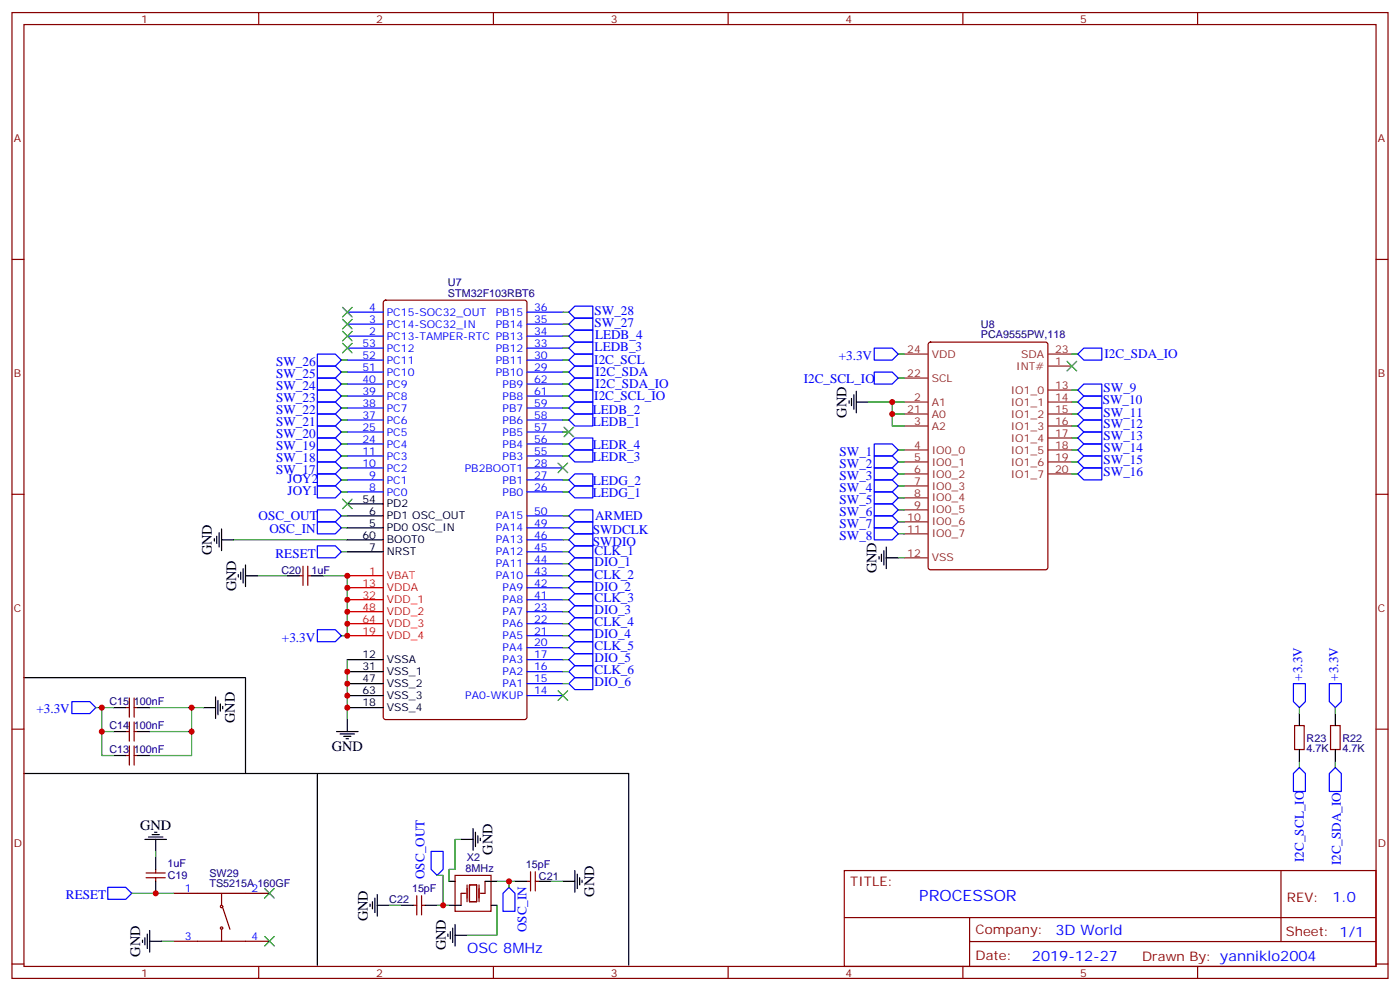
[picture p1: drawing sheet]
<svg xmlns="http://www.w3.org/2000/svg" width="412mm" height="292mm" viewBox="0 0 412 292" stroke-linecap="round" stroke-linejoin="round" font-family="sans-serif">
<path d="M7.1 199.5h65.2v28.2M7.1 227.7h86.4v56.5M93.5 227.7h91.7v56.5" fill="none" stroke="#000" stroke-width=".35"/>
<g fill="none" stroke="#870000" stroke-width=".35">
<path d="M3.5 3.7h405.4v284.3h-405.4zM7.1 7.2h398.2v277.3h-398.2zM76.2 3.7v3.5M145.3 3.7v3.5M214.5 3.7v3.5M283.6 3.7v3.5M352.8 3.7v3.5M3.5 76.4h3.6M405.3 76.4h3.6M3.5 145.5h3.6M405.3 145.5h3.6M3.5 214.7h3.6"/>
<path d="M405.3 214.7h3.6M248.7 256.3h156.6v28.2h-156.6zM377.3 256.3v20.9M248.7 270.1h156.5M285.6 277.2h119.6M285.6 270.1v14.2M3.5 283.8h3.6M76.2 284.5v3.5M145.3 284.5v3.5M214.5 284.5v3.5M283.6 284.5v3.5M352.8 284.5v3.5"/>
<path d="M405.3 283.8h3.6"/>
</g>
<path d="M113.1 88.6l.5-.2h40.9l.7 .4v122.3l-.4 .7h-41.2l-.7-.4v-122.3z" fill="#fff" stroke="#800000" stroke-width=".35"/>
<path d="M102.3 169.5h10.6M102.3 173h10.6M102.3 176.6h10.6M102.3 187.1h10.6M102.3 180.1h10.6M102.3 183.6h10.6" fill="none" stroke="#f00" stroke-width=".35"/>
<g fill="none" stroke="#00f" stroke-width=".35">
<path d="M102.3 99h10.6M102.3 95.4h10.6M102.3 91.9h10.6M155.2 99h10.6M155.2 95.4h10.6M155.2 91.9h10.6M167.6 99l1.7-1.8h5.3v3.5h-5.3zM167.6 95.4l1.7-1.7h5.3v3.5h-5.3zM167.6 91.9l1.7-1.8h5.3v3.6h-5.3zM93.5 118.4h5.3l1.7 1.7-1.7 1.8h-5.3zM93.5 114.8h5.3l1.7 1.8-1.7 1.8h-5.3zM93.5 111.3h5.3l1.7 1.8-1.7 1.7h-5.3z"/>
<path d="M93.5 107.8h5.3l1.7 1.7-1.7 1.8h-5.3zM93.5 104.2h5.3l1.7 1.8-1.7 1.8h-5.3zM102.3 109.5h10.6M102.3 106h10.6M102.3 102.5h10.6M102.3 116.6h10.6M102.3 113.1h10.6M155.2 109.5h10.6M155.2 106h10.6M155.2 102.5h10.6M155.2 116.6h10.6M155.2 113.1h10.6"/>
<path d="M167.6 116.6l1.7-1.8h5.3v3.6h-5.3zM167.6 113.1l1.7-1.8h5.3v3.5h-5.3zM167.6 106l1.7-1.8h5.3v3.6h-5.3zM167.6 109.5l1.7-1.7h5.3v3.5h-5.3zM167.6 102.5l1.7-1.8h5.3v3.5h-5.3zM257.5 109.5h5.3l1.8 1.8-1.8 1.8h-5.3zM257.5 102.5h5.3l1.8 1.7-1.8 1.8h-5.3zM317.5 104.2l1.8-1.7h5.3v3.5h-5.3zM317.5 114.8l1.8-1.7h5.3v3.5h-5.3zM317.5 118.4l1.8-1.8h5.3v3.5h-5.3zM93.5 139.5h5.3l1.7 1.8-1.7 1.8h-5.3zM93.5 136h5.3l1.7 1.8-1.7 1.7h-5.3z"/>
<path d="M93.5 132.5h5.3l1.7 1.7-1.7 1.8h-5.3zM93.5 128.9h5.3l1.7 1.8-1.7 1.8h-5.3zM93.5 125.4h5.3l1.7 1.8-1.7 1.7h-5.3zM93.5 121.9h5.3l1.7 1.7-1.7 1.8h-5.3zM102.3 137.8h10.6M102.3 134.2h10.6M102.3 130.7h10.6M102.3 127.2h10.6M102.3 123.6h10.6M102.3 120.1h10.6M155.2 137.8h10.6M155.2 134.2h10.6"/>
<path d="M155.2 130.7h10.6M155.2 127.2h10.6M155.2 123.6h10.6M155.2 120.1h10.6M167.6 134.2l1.7-1.7h5.3v3.5h-5.3zM167.6 130.7l1.7-1.8h5.3v3.6h-5.3zM167.6 123.6l1.7-1.7h5.3v3.5h-5.3zM167.6 120.1l1.7-1.7h5.3v3.5h-5.3zM257.5 130.7h5.3l1.8 1.8-1.8 1.7h-5.3zM257.5 134.2h5.3l1.8 1.8-1.8 1.8h-5.3zM257.5 137.8h5.3l1.8 1.7-1.8 1.8h-5.3zM317.5 121.9l1.8-1.8h5.3v3.5h-5.3z"/>
<path d="M317.5 125.4l1.8-1.8h5.3v3.6h-5.3zM317.5 128.9l1.8-1.7h5.3v3.5h-5.3zM317.5 132.5l1.8-1.8h5.3v3.5h-5.3zM317.5 136l1.8-1.8h5.3v3.6h-5.3zM317.5 139.5l1.8-1.7h5.3v3.5h-5.3zM93.5 153.6h5.3l1.7 1.8-1.7 1.8h-5.3zM93.5 150.1h5.3l1.7 1.8-1.7 1.7h-5.3zM93.5 143.1h5.3l1.7 1.7-1.7 1.8h-5.3zM102.3 144.8h10.6M102.3 141.3h10.6M155.2 144.8h10.6M155.2 141.3h10.6"/>
<path d="M155.2 158.9h10.6M155.2 155.4h10.6M155.2 151.9h10.6M167.6 155.4l1.7-1.8h5.3v3.6h-5.3zM167.6 158.9l1.7-1.7h5.3v3.5h-5.3zM167.6 151.9l1.7-1.8h5.3v3.5h-5.3zM167.6 144.8l1.7-1.7h5.3v3.5h-5.3zM167.6 141.3l1.7-1.8h5.3v3.6h-5.3zM257.5 141.3h5.3l1.8 1.8-1.8 1.7h-5.3zM257.5 144.8h5.3l1.8 1.8-1.8 1.7h-5.3zM257.5 148.3h5.3l1.8 1.8-1.8 1.8h-5.3zM257.5 151.9h5.3l1.8 1.7-1.8 1.8h-5.3z"/>
<path d="M257.5 155.4h5.3l1.8 1.8-1.8 1.7h-5.3zM93.5 160.7h5.3l1.7 1.8-1.7 1.7h-5.3zM155.2 176.6h10.6M155.2 173h10.6M155.2 169.5h10.6M155.2 166h10.6M155.2 162.5h10.6M167.6 162.5l1.7-1.8h5.3v3.5h-5.3zM167.6 166l1.7-1.8h5.3v3.5h-5.3zM167.6 169.5l1.7-1.8h5.3v3.6h-5.3zM167.6 173l1.7-1.7h5.3v3.5h-5.3zM167.6 176.6l1.7-1.8h5.3v3.5h-5.3z"/>
<path d="M169.3 178.3h5.3v3.6h-5.3l-1.7-1.8zM93.5 185.4h5.3l1.7 1.7-1.7 1.8h-5.3zM155.2 197.7h10.6M155.2 194.2h10.6M155.2 190.7h10.6M155.2 187.1h10.6M155.2 183.6h10.6M155.2 180.1h10.6M167.6 183.6l1.7-1.7h5.3v3.5h-5.3zM167.6 190.7l1.7-1.8h5.3v3.5h-5.3zM167.6 194.2l1.7-1.8h5.3v3.6h-5.3zM167.6 197.7l1.7-1.7h5.3v3.5h-5.3z"/>
<path d="M169.3 185.4h5.3v3.5h-5.3l-1.7-1.8zM21.2 206.6h5.3l1.7 1.7-1.7 1.8h-5.3zM155.2 204.8h10.6M155.2 201.3h10.6M167.6 201.3l1.7-1.8h5.3v3.5h-5.3zM381 201.3h3.5v5.3l-1.7 1.7-1.8-1.7zM391.6 201.3h3.5v5.3l-1.8 1.7-1.7-1.7zM382.8 226l1.7 1.7v5.3h-3.5v-5.3zM393.3 226l1.8 1.7v5.3h-3.5v-5.3zM127 250.6h3.5v5.3l-1.7 1.8-1.8-1.8zM31.7 261.2h5.3l1.8 1.8-1.8 1.8h-5.3zM149.9 261.2l1.8 1.8v5.3h-3.5v-5.3z"/>
</g>
<g fill="none" stroke="#000" stroke-width=".35">
<path d="M250.1 118v.7M250.8 117.3v2.1M251.5 116.2v4.3M252.2 118.4h3.6M252.2 115.2v6.3M63.1 158.6v.7M63.9 157.9v2.1M64.6 156.8v4.2M65.3 158.9h3.5M65.3 155.8v6.3M102.3 155.4h10.6M102.3 151.9h10.6"/>
<path d="M102.3 148.3h10.6M102.3 158.9h10.6M70.2 169.2v.7M70.9 168.5v2.1M71.6 167.4v4.2M72.3 169.5h3.5M72.3 166.3v6.4M84.7 169.5h3.5M91.7 169.5h3.5M102.3 162.5h10.6M258.9 163.9v.7M259.6 163.2v2.1"/>
<path d="M260.3 162.1v4.2M261.1 164.2h3.5M261.1 161v6.4M102.3 194.2h10.6M102.3 197.7h10.6M33.5 208.3h3.5M33.5 215.4h3.5M40.6 208.3h3.5M40.6 215.4h3.5M60 208.3h3.5M63.5 205.1v6.4M64.2 206.2v4.2"/>
<path d="M64.9 207.3v2.1M65.6 208v.7M99.1 215.4h6.4M100.2 216.1h4.2M101.2 216.8h2.2M102 217.5h.7M102.3 208.3h10.6M102.3 201.3h10.6M102.3 204.8h10.6M102.3 211.8v3.6M382.8 210.1v3.5M393.3 210.1v3.5"/>
<path d="M33.5 222.4h3.5M40.6 222.4h3.5M382.8 220.7v3.5M393.3 220.7v3.5M42.7 247.1h6.3M43.7 246.4h4.3M44.8 245.7h2.1M45.5 245h.7M45.9 247.1v3.5M45.9 252.4v3.5M45.9 259.5v3.5M132.3 259.5h1.8"/>
<path d="M135.8 247.1h3.5M139.3 243.9v6.4M140.1 245v4.2M140.8 246.1v2.1M141.5 246.8v.7M142.9 259.5h3.5M151.7 259.5h3.5M158.7 259.5h3.6M165.8 259.5h3.5M169.3 256.3v6.3M170 257.4v4.2M170.7 258.4v2.1"/>
<path d="M171.4 259.1v.7M42 276.8v.7M42.7 276v2.2M43.4 275v4.2M44.1 277.1h3.5M44.1 273.9v6.4M109 266.2v.7M109.7 265.5v2.1M110.4 264.4v4.2M111.1 266.5h3.6M111.1 263.3v6.4M118.2 266.5h3.5"/>
<path d="M125.2 266.5h3.6M131.9 275v.7M132.3 266.5h3.5M132.6 274.3v2.1M133.3 273.2v4.3M134.1 275.3h3.5M134.1 272.2v6.3M144.6 266.5h1.8"/>
</g>
<g fill="none" stroke="#870000" stroke-width=".35">
<path d="M273.6 100.9l.5-.2h33.9l.6 .4 .1 65.9-.5 .7h-34.1l-.6-.4-.1-65.9zM88.2 169.5h1.1M89.3 166.7v5.6M90.7 166.7v5.6M90.7 169.5h1M37 215.4h1.1M37 208.3h1.1M38.1 205.5v5.6M38.1 212.5v5.7M38.1 219.6v5.6M39.5 205.5v5.6M39.5 212.5v5.7"/>
<path d="M39.5 219.6v5.6M39.5 215.4h1.1M39.5 208.3h1.1M381.4 213.6h2.8v7.1h-2.8zM391.9 213.6h2.9v7.1h-2.9zM37 222.4h1.1M39.5 222.4h1.1M43 258.4h5.7M43 257h5.7M45.9 255.9v1.1M45.9 258.4v1.1M134.1 257.7h10.5v10.6h-10.5z"/>
<path d="M142.9 259.5v3.5h-1.4M155.2 259.5h1.1M156.3 256.6v5.7M157.7 256.6v5.7M157.7 259.5h1M51.2 263h28.2M51.2 277.1h28.2M65.3 263v3.5M65.3 273.6v3.5M65.6 267.2l2.1 6.4M121.7 266.5h1.1M122.8 263.7v5.6"/>
<path d="M124.2 263.7v5.6M124.2 266.5h1M137.2 263h-1.4v3.5M137.6 260.5v5M138.3 260.5h2.1v5h-2.1zM141.1 260.5v5"/>
<circle cx="65.3" cy="266.9" r=".35"/>
<circle cx="65.3" cy="273.2" r=".35"/>
</g>
<g fill="none" stroke="#8c2424" stroke-width=".35">
<path d="M266.3 104.2h7.1M266.3 111.3h7.1M266.3 118.4h7.1M308.7 104.2h7M308.7 118.4h7M308.7 107.8h7M308.7 114.8h7M266.3 121.9h7.1M266.3 125.4h7.1M266.3 132.5h7.1M266.3 136h7.1M266.3 139.5h7.1"/>
<path d="M308.7 121.9h7M308.7 125.4h7M308.7 132.5h7M308.7 136h7M308.7 139.5h7M308.7 128.9h7M266.3 143.1h7.1M266.3 146.6h7.1M266.3 150.1h7.1M266.3 153.6h7.1M266.3 157.2h7.1M266.3 164.2h7.1"/>
</g>
<g fill="none" stroke="#008700" stroke-width=".35">
<path d="M165.8 99h1.8M165.8 91.9h1.8M165.8 95.4h1.8M100.5 113.1h1.8M100.5 116.6h1.8M100.5 106h1.8M100.5 109.5h1.8M165.8 113.1h1.8M165.8 116.6h1.8M165.8 106h1.8M165.8 109.5h1.8M165.8 102.5h1.8"/>
<path d="M255.8 118.4h10.5M262.8 118.4v7h3.5M264.6 104.2h1.7M264.6 111.3h1.7M315.7 104.2h1.8M315.7 118.4h1.8M315.7 114.8h1.8M100.5 134.2h1.8M100.5 130.7h1.8M100.5 127.2h1.8M100.5 123.6h1.8M100.5 120.1h1.8"/>
<path d="M100.5 137.8h1.8M165.8 134.2h1.8M165.8 130.7h1.8M165.8 127.2h1.8M165.8 123.6h1.8M165.8 120.1h1.8M262.8 121.9h3.5M264.6 132.5h1.7M264.6 136h1.7M264.6 139.5h1.7M315.7 121.9h1.8M315.7 132.5h1.8"/>
<path d="M315.7 136h1.8M315.7 139.5h1.8M315.7 125.4h1.8M315.7 128.9h1.8M68.8 158.9h33.5M100.5 155.4h1.8M100.5 151.9h1.8M100.5 144.8h1.8M100.5 141.3h1.8M165.8 155.4h1.8M165.8 151.9h1.8M165.8 158.9h1.8"/>
<path d="M165.8 144.8h1.8M165.8 141.3h1.8M264.6 143.1h1.7M264.6 146.6h1.7M264.6 150.1h1.7M264.6 153.6h1.7M264.6 157.2h1.7M75.8 169.5h8.9M95.2 169.5h7.1v17.6h-1.8M100.5 162.5h1.8M165.8 162.5h1.8M165.8 169.5h1.8"/>
<path d="M165.8 166h1.8M165.8 173h1.8M165.8 176.6h1.8M264.6 164.2h1.7M102.3 194.2v17.6M165.8 180.1h1.8M165.8 187.1h1.8M165.8 183.6h1.8M165.8 194.2h1.8M165.8 190.7h1.8M165.8 197.7h1.8M28.2 208.3h5.3"/>
<path d="M30 215.4v7h3.5M30 208.3v7.1h3.5M44.1 208.3h15.9M56.4 215.4v7h-12.3M56.4 208.3v7.1h-12.3M165.8 201.3h1.8M382.8 208.3v1.8M393.3 208.3v1.8M382.8 224.2v1.8M393.3 224.2v1.8M45.9 250.6v1.8M128.8 257.7h1.7v8.8"/>
<path d="M135.8 247.1h-1.7v8.8h-1.8v3.6M146.4 259.5h5.3M149.9 259.5v1.7M162.3 259.5h3.5M38.8 263h12.4M47.6 277.1h3.6M114.7 266.5h3.5M128.8 266.5h3.5M146.4 266.5v8.8h-8.8"/>
</g>
<g fill="#c00">
<circle cx="262.8" cy="118.4" r=".88"/>
<circle cx="149.9" cy="259.5" r=".88"/>
<circle cx="130.5" cy="266.5" r=".88"/>
<circle cx="102.3" cy="187.1" r=".88"/>
<circle cx="45.9" cy="263" r=".88"/>
<circle cx="30" cy="208.3" r=".88"/>
<circle cx="56.4" cy="215.4" r=".88"/>
<circle cx="56.4" cy="208.3" r=".88"/>
<circle cx="30" cy="215.4" r=".88"/>
<circle cx="102.3" cy="169.5" r=".88"/>
<circle cx="102.3" cy="173" r=".88"/>
<circle cx="102.3" cy="176.6" r=".88"/>
<circle cx="102.3" cy="180.1" r=".88"/>
<circle cx="102.3" cy="183.6" r=".88"/>
<circle cx="102.3" cy="204.8" r=".88"/>
<circle cx="102.3" cy="201.3" r=".88"/>
<circle cx="102.3" cy="197.7" r=".88"/>
<circle cx="102.3" cy="208.3" r=".88"/>
<circle cx="262.8" cy="121.9" r=".88"/>
</g>
<g fill="#c00" stroke="#008700" stroke-width=".35">
<path d="M100.9 90.5l2.8 2.8zM103.7 90.5l-2.8 2.8z"/>
<path d="M100.9 94l2.8 2.8zM103.7 94l-2.8 2.8z"/>
<path d="M100.9 97.5l2.8 2.9zM103.7 97.5l-2.8 2.9z"/>
<path d="M78 275.7l2.8 2.8zM80.8 275.7l-2.8 2.8z"/>
<path d="M78 261.6l2.8 2.8zM80.8 261.6l-2.8 2.8z"/>
<path d="M164.4 203.4l2.8 2.8zM167.2 203.4l-2.8 2.8z"/>
<path d="M164.4 136.3l2.8 2.9zM167.2 136.3l-2.8 2.9z"/>
<path d="M100.9 146.9l2.8 2.9zM103.7 146.9l-2.8 2.9z"/>
<path d="M314.3 106.4l2.8 2.8zM317.1 106.4l-2.8 2.8z"/>
<path d="M100.9 101.1l2.8 2.8zM103.7 101.1l-2.8 2.8z"/>
<path d="M166.2 125.8l2.8 2.8zM169 125.8l-2.8 2.8z"/>
</g>
<text font-size="4.6" fill="#00f" x="270.8" y="265.3">PROCESSOR</text>
<g font-size="4.2">
<text x="249.4" y="122.9" transform="rotate(-90 249.4 122.9)">GND</text>
<text x="62.4" y="163.5" transform="rotate(-90 62.4 163.5)">GND</text>
<text x="258.2" y="168.8" transform="rotate(-90 258.2 168.8)">GND</text>
<text x="69.5" y="174.1" transform="rotate(-90 69.5 174.1)">GND</text>
<text x="69.1" y="212.9" transform="rotate(-90 69.1 212.9)">GND</text>
<text x="97.7" y="221">GND</text>
<text x="41.3" y="244.3">GND</text>
<text x="145" y="251.6" transform="rotate(-90 145 251.6)">GND</text>
<text x="175" y="263.9" transform="rotate(-90 175 263.9)">GND</text>
<text x="108.3" y="271.2" transform="rotate(-90 108.3 271.2)">GND</text>
<text x="41.3" y="281.7" transform="rotate(-90 41.3 281.7)">GND</text>
<text x="131.4" y="279.8" transform="rotate(-90 131.4 279.8)">GND</text>
</g>
<g font-size="4.2" fill="#00f">
<text x="392.5" y="265.6">1.0</text>
<text x="310.9" y="275.1">3D World</text>
<text x="137.6" y="280.6">OSC 8MHz</text>
<text x="304" y="282.9">2019-12-27</text>
</g>
<g font-size="3.9" fill="#00f">
<text x="175.2" y="92.7">SW_28</text>
<text x="175.2" y="96.2">SW_27</text>
<text x="175.3" y="99.7">LEDB_4</text>
<text x="81.4" y="107.8">SW_26</text>
<text x="175.1" y="107.3">I2C_SCL</text>
<text x="175.2" y="103.3">LEDB_3</text>
<text x="247.1" y="105.9">+3.3V</text>
<text x="325.4" y="105.3">I2C_SDA_IO</text>
<text x="81.4" y="111.3">SW_25</text>
<text x="175.4" y="110.6">I2C_SDA</text>
<text x="236.8" y="112.6">I2C_SCL_IO</text>
<text x="81.4" y="118.4">SW_23</text>
<text x="81.4" y="114.8">SW_24</text>
<text x="175.1" y="117.9">I2C_SCL_IO</text>
<text x="175.4" y="114.1">I2C_SDA_IO</text>
<text x="324.9" y="119.1">SW_10</text>
<text x="325.1" y="115.5">SW_9</text>
<text x="81.4" y="125.4">SW_21</text>
<text x="81.4" y="121.9">SW_22</text>
<text x="174.6" y="125.3">LEDB_1</text>
<text x="174.6" y="121.8">LEDB_2</text>
<text x="325.1" y="122.7">SW_11</text>
<text x="81.4" y="128.9">SW_20</text>
<text x="325.1" y="126.1">SW_12</text>
<text x="325.1" y="129.6">SW_13</text>
<text x="81.4" y="136">SW_18</text>
<text x="81.4" y="132.5">SW_19</text>
<text x="174.6" y="135.8">LEDR_3</text>
<text x="174.6" y="132.3">LEDR_4</text>
<text x="247.3" y="134.2">SW_1</text>
<text x="247.3" y="137.8">SW_2</text>
<text x="325" y="133.2">SW_14</text>
<text x="325.1" y="136.7">SW_15</text>
<text x="81.4" y="139.5">SW_17</text>
<text x="84.7" y="142.3">JOY2</text>
<text x="174.6" y="142.9">LEDG_2</text>
<text x="247.3" y="141.3">SW_3</text>
<text x="325.1" y="140.2">SW_16</text>
<text x="84.7" y="145.8">JOY1</text>
<text x="174.6" y="146.4">LEDG_1</text>
<text x="247.3" y="144.8">SW_4</text>
<text x="247.3" y="148.3">SW_5</text>
<text x="76.2" y="153.2">OSC_OUT</text>
<text x="175.3" y="153.2">ARMED</text>
<text x="247.3" y="151.9">SW_6</text>
<text x="247.3" y="155.4">SW_7</text>
<text x="79.4" y="157">OSC_IN</text>
<text x="174.6" y="157.2">SWDCLK</text>
<text x="174.6" y="160.7">SWDIO</text>
<text x="247.3" y="158.9">SW_8</text>
<text x="81.2" y="164.2">RESET</text>
<text x="175.2" y="163.3">CLK_1</text>
<text x="175.2" y="166.8">DIO_1</text>
<text x="175.2" y="170.3">CLK_2</text>
<text x="175.2" y="173.8">DIO_2</text>
<text x="175.2" y="177.4">CLK_3</text>
<text x="175.2" y="180.9">DIO_3</text>
<text x="175.2" y="184.4">CLK_4</text>
<text x="83.1" y="188.9">+3.3V</text>
<text x="175.2" y="187.9">DIO_4</text>
<text x="175.2" y="191.5">CLK_5</text>
<text x="175.2" y="195">DIO_5</text>
<text x="175.2" y="198.5">CLK_6</text>
<text x="175.2" y="202.1">DIO_6</text>
<text x="383.6" y="200.4" transform="rotate(-90 383.6 200.4)">+3.3V</text>
<text x="394.1" y="200.4" transform="rotate(-90 394.1 200.4)">+3.3V</text>
<text x="10.7" y="210">+3.3V</text>
<text x="384.1" y="253.7" transform="rotate(-90 384.1 253.7)">I2C_SCL_IO</text>
<text x="394.9" y="254.7" transform="rotate(-90 394.9 254.7)">I2C_SDA_IO</text>
<text x="125.1" y="258.8" transform="rotate(-90 125.1 258.8)">OSC_OUT</text>
<text x="19.4" y="264.8">RESET</text>
<text x="155" y="274.5" transform="rotate(-90 155 274.5)">OSC_IN</text>
</g>
<g font-size="3.9" fill="#800">
<text x="250.5" y="260.9">TITLE:</text>
<text x="379.1" y="265.6">REV:</text>
<text x="287.4" y="275.1">Company:</text>
<text x="378.7" y="275.7">Sheet: 1/1</text>
<text x="287.4" y="282.8">Date:</text>
<text x="336.4" y="282.8">Drawn By: yanniklo2004</text>
</g>
<g font-size="3.2" fill="#800">
<text x="41.6" y="6.7">1</text>
<text x="110.8" y="6.7">2</text>
<text x="179.9" y="6.7">3</text>
<text x="249.1" y="6.7">4</text>
<text x="318.2" y="6.7">5</text>
<text x="4.1" y="41.8">A</text>
<text x="405.9" y="41.8">A</text>
<text x="4.1" y="110.9">B</text>
<text x="405.9" y="110.9">B</text>
<text x="4.1" y="180.1">C</text>
<text x="405.9" y="180.1">C</text>
<text x="4.1" y="249.2">D</text>
<text x="405.9" y="249.2">D</text>
<text x="41.6" y="287.5">1</text>
<text x="110.8" y="287.5">2</text>
<text x="179.9" y="287.5">3</text>
<text x="249.1" y="287.5">4</text>
<text x="318.2" y="287.5">5</text>
</g>
<g font-size="3.2" fill="#000080">
<text x="131.9" y="87.3">STM32F103RBT6</text>
<text x="132" y="84.1">U7</text>
<text x="288.9" y="99.7">PCA9555PW,118</text>
<text x="288.9" y="96.4">U8</text>
<text x="82.9" y="169">C20</text>
<text x="91.7" y="169">1uF</text>
<text x="32.3" y="207.7">C15</text>
<text x="39.4" y="207.7">100nF</text>
<text x="32.3" y="214.7">C14</text>
<text x="39.4" y="214.7">100nF</text>
<text x="32.3" y="221.8">C13</text>
<text x="39.4" y="221.8">100nF</text>
<text x="384.9" y="221.4">4.7K</text>
<text x="384.9" y="218.3">R23</text>
<text x="395.5" y="221.4">4.7K</text>
<text x="395.5" y="218.3">R22</text>
<text x="49.4" y="255.4">1uF</text>
<text x="137.2" y="256.6">8MHz</text>
<text x="137.5" y="253.5">X2</text>
<text x="154.9" y="255.6">15pF</text>
<text x="49.4" y="258.8">C19</text>
<text x="61.7" y="261.2">TS5215A 160GF</text>
<text x="61.7" y="258.1">SW29</text>
<text x="121.4" y="262.6">15pF</text>
<text x="158.8" y="258.9">C21</text>
<text x="114.7" y="266">C22</text>
</g>
<g font-size="3.2" fill="#00f">
<text x="108.8" y="95.1">3</text>
<text x="108.8" y="91.5">4</text>
<text x="113.9" y="93">PC15-SOC32_OUT</text>
<text x="146" y="93">PB15</text>
<text x="157.3" y="95.1">35</text>
<text x="157.3" y="91.5">36</text>
<text x="108.8" y="98.6">2</text>
<text x="113.9" y="100">PC13-TAMPER-RTC PB13</text>
<text x="113.9" y="96.5">PC14-SOC32_IN</text>
<text x="146" y="96.5">PB14</text>
<text x="157.3" y="98.6">34</text>
<text x="106.7" y="105.7">52</text>
<text x="106.7" y="102.1">53</text>
<text x="113.9" y="107.1">PC11</text>
<text x="113.9" y="103.5">PC12</text>
<text x="146" y="107.1">PB11</text>
<text x="146" y="103.5">PB12</text>
<text x="157.3" y="105.7">30</text>
<text x="157.3" y="102.1">33</text>
<text x="106.7" y="112.7">40</text>
<text x="106.7" y="109.2">51</text>
<text x="113.9" y="110.6">PC10</text>
<text x="146" y="110.6">PB10</text>
<text x="157.3" y="109.2">29</text>
<text x="157.3" y="112.7">62</text>
<text x="106.7" y="119.8">38</text>
<text x="106.7" y="116.2">39</text>
<text x="113.9" y="117.7">PC8</text>
<text x="113.9" y="114.1">PC9</text>
<text x="148.1" y="117.7">PB8</text>
<text x="148.1" y="114.1">PB9</text>
<text x="157.3" y="119.8">59</text>
<text x="157.3" y="116.2">61</text>
<text x="106.7" y="123.3">37</text>
<text x="113.9" y="124.7">PC6</text>
<text x="113.9" y="121.2">PC7</text>
<text x="148.1" y="124.7">PB6</text>
<text x="148.1" y="121.2">PB7</text>
<text x="157.3" y="123.3">58</text>
<text x="106.7" y="130.4">24</text>
<text x="106.7" y="126.8">25</text>
<text x="113.9" y="131.8">PC4</text>
<text x="113.9" y="128.2">PC5</text>
<text x="148.1" y="131.8">PB4</text>
<text x="148.1" y="128.2">PB5</text>
<text x="157.3" y="130.4">56</text>
<text x="157.3" y="126.8">57</text>
<text x="106.7" y="137.4">10</text>
<text x="106.7" y="133.9">11</text>
<text x="113.9" y="135.3">PC3</text>
<text x="148.1" y="135.3">PB3</text>
<text x="157.3" y="137.4">28</text>
<text x="157.3" y="133.9">55</text>
<text x="108.8" y="140.9">9</text>
<text x="113.9" y="142.3">PC1</text>
<text x="113.9" y="138.8">PC2</text>
<text x="136.9" y="138.8">PB2BOOT1</text>
<text x="148.1" y="142.3">PB1</text>
<text x="157.3" y="140.9">27</text>
<text x="108.8" y="144.5">8</text>
<text x="113.9" y="145.9">PC0</text>
<text x="148.1" y="145.9">PB0</text>
<text x="157.3" y="144.5">26</text>
<text x="146" y="152.9">PA15</text>
<text x="157.3" y="155">49</text>
<text x="157.3" y="151.5">50</text>
<text x="146" y="160">PA13</text>
<text x="146" y="156.5">PA14</text>
<text x="157.3" y="158.6">46</text>
<text x="146" y="167">PA11</text>
<text x="146" y="163.5">PA12</text>
<text x="157.3" y="165.6">44</text>
<text x="157.3" y="162.1">45</text>
<text x="146" y="170.6">PA10</text>
<text x="157.3" y="172.7">42</text>
<text x="157.3" y="169.2">43</text>
<text x="148.1" y="177.6">PA8</text>
<text x="148.1" y="174.1">PA9</text>
<text x="157.3" y="179.7">23</text>
<text x="157.3" y="176.2">41</text>
<text x="148.1" y="184.7">PA6</text>
<text x="148.1" y="181.2">PA7</text>
<text x="157.3" y="183.3">22</text>
<text x="148.1" y="191.7">PA4</text>
<text x="148.1" y="188.2">PA5</text>
<text x="157.3" y="190.3">20</text>
<text x="157.3" y="186.8">21</text>
<text x="148.1" y="195.3">PA3</text>
<text x="157.3" y="197.4">16</text>
<text x="157.3" y="193.9">17</text>
<text x="148.1" y="202.3">PA1</text>
<text x="148.1" y="198.8">PA2</text>
<text x="157.3" y="200.9">15</text>
<text x="137.1" y="205.8">PA0-WKUP</text>
<text x="157.3" y="204.4">14</text>
<text x="54.4" y="262.6">1</text>
<text x="74.1" y="262.6">2</text>
<text x="54.4" y="276.8">3</text>
<text x="74.1" y="276.8">4</text>
</g>
<g font-size="3.2" fill="#8d2323">
<text x="267.3" y="103.9">24</text>
<text x="274.5" y="105.3">VDD</text>
<text x="300.8" y="105.3">SDA</text>
<text x="310.8" y="103.9">23</text>
<text x="310.8" y="107.4">1</text>
<text x="267.3" y="110.9">22</text>
<text x="274.5" y="112.4">SCL</text>
<text x="299.4" y="108.8">INT#</text>
<text x="269.3" y="118">2</text>
<text x="274.5" y="119.4">A1</text>
<text x="297.7" y="115.9">IO1_0</text>
<text x="297.7" y="119.4">IO1_1</text>
<text x="310.8" y="114.5">13</text>
<text x="310.8" y="118">14</text>
<text x="267.3" y="121.5">21</text>
<text x="269.3" y="125.1">3</text>
<text x="274.5" y="122.9">A0</text>
<text x="297.7" y="122.9">IO1_2</text>
<text x="310.8" y="121.5">15</text>
<text x="310.8" y="125.1">16</text>
<text x="274.5" y="126.5">A2</text>
<text x="297.7" y="126.5">IO1_3</text>
<text x="297.7" y="130">IO1_4</text>
<text x="310.8" y="128.6">17</text>
<text x="269.3" y="132.1">4</text>
<text x="269.3" y="135.6">5</text>
<text x="274.5" y="133.5">IO0_0</text>
<text x="274.5" y="137.1">IO0_1</text>
<text x="297.7" y="133.5">IO1_5</text>
<text x="297.7" y="137.1">IO1_6</text>
<text x="310.8" y="132.1">18</text>
<text x="310.8" y="135.6">19</text>
<text x="269.3" y="139.2">6</text>
<text x="269.3" y="142.7">7</text>
<text x="274.5" y="140.6">IO0_2</text>
<text x="297.7" y="140.6">IO1_7</text>
<text x="310.8" y="139.2">20</text>
<text x="269.3" y="146.2">8</text>
<text x="269.3" y="149.8">9</text>
<text x="274.5" y="144.1">IO0_3</text>
<text x="274.5" y="147.6">IO0_4</text>
<text x="267.3" y="153.3">10</text>
<text x="274.5" y="151.2">IO0_5</text>
<text x="274.5" y="154.7">IO0_6</text>
<text x="267.3" y="156.8">11</text>
<text x="274.5" y="158.2">IO0_7</text>
<text x="267.3" y="163.9">12</text>
<text x="274.5" y="165.3">VSS</text>
</g>
<g font-size="3.2">
<text x="106.7" y="148">54</text>
<text x="113.9" y="149.4">PD2</text>
<text x="108.8" y="155">5</text>
<text x="108.8" y="151.5">6</text>
<text x="113.9" y="152.9">PD1 OSC_OUT</text>
<text x="106.7" y="158.6">60</text>
<text x="113.9" y="156.5">PD0 OSC_IN</text>
<text x="113.9" y="160">BOOT0</text>
<text x="108.8" y="162.1">7</text>
<text x="113.9" y="163.5">NRST</text>
<text x="106.7" y="193.9">12</text>
<text x="106.7" y="197.4">31</text>
<text x="113.9" y="195.3">VSSA</text>
<text x="106.7" y="200.9">47</text>
<text x="113.9" y="198.8">VSS_1</text>
<text x="113.9" y="202.3">VSS_2</text>
<text x="106.7" y="208">18</text>
<text x="106.7" y="204.4">63</text>
<text x="113.9" y="209.4">VSS_4</text>
<text x="113.9" y="205.8">VSS_3</text>
</g>
<g font-size="3.2" fill="#f00">
<text x="106.7" y="172.7">13</text>
<text x="108.8" y="169.2">1</text>
<text x="113.9" y="170.6">VBAT</text>
<text x="106.7" y="176.2">32</text>
<text x="106.7" y="179.7">48</text>
<text x="113.9" y="174.1">VDDA</text>
<text x="113.9" y="177.6">VDD_1</text>
<text x="106.7" y="183.3">64</text>
<text x="113.9" y="181.2">VDD_2</text>
<text x="113.9" y="184.7">VDD_3</text>
<text x="106.7" y="186.8">19</text>
<text x="113.9" y="188.2">VDD_4</text>
</g>
</svg>
